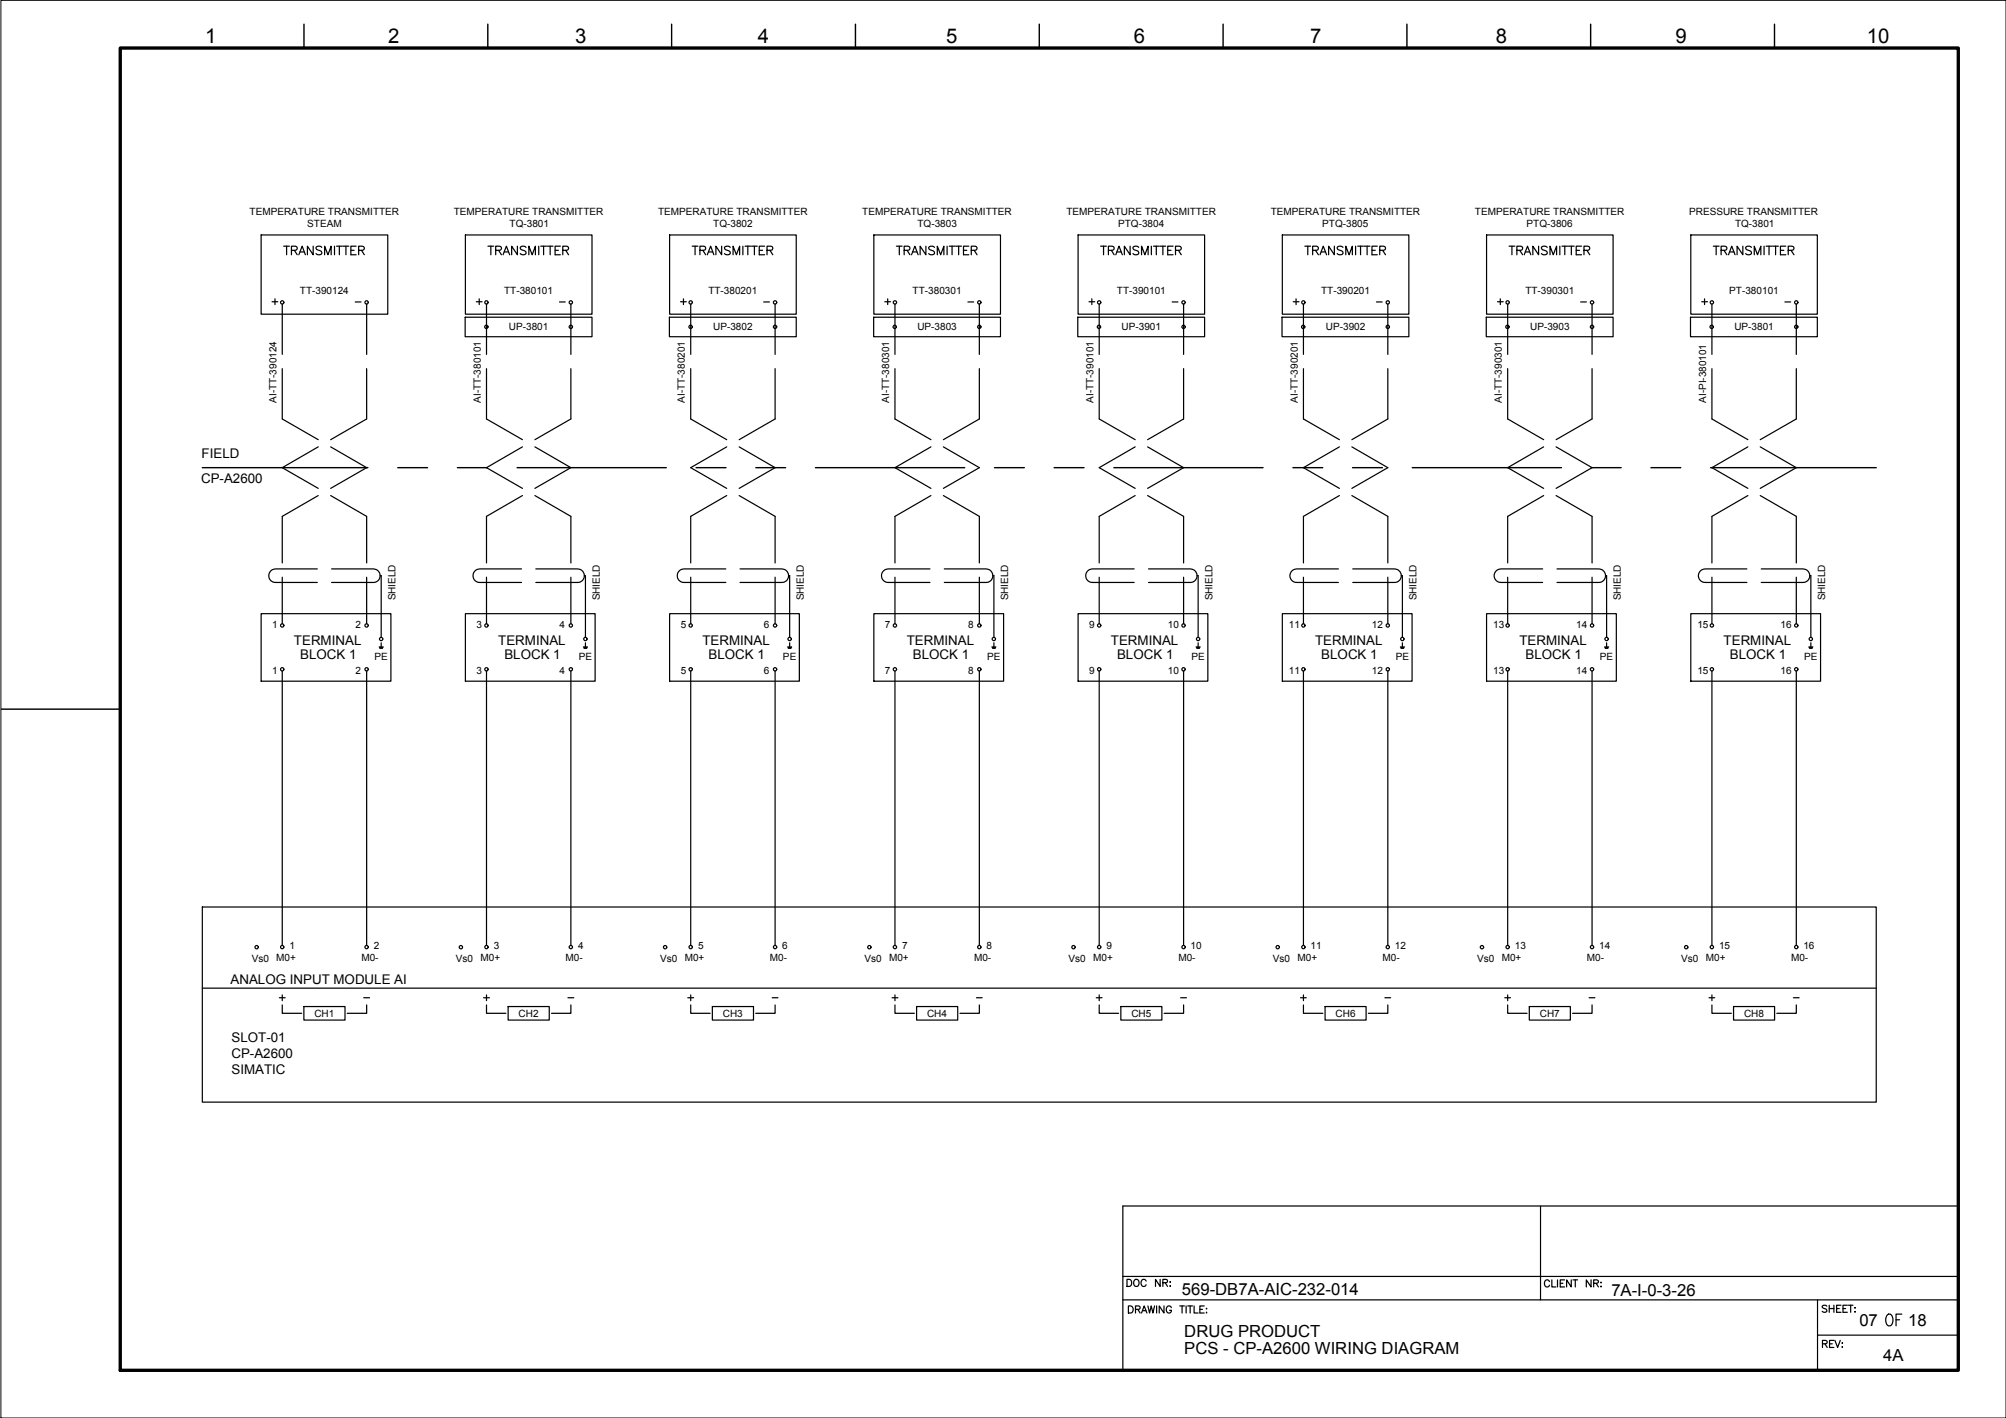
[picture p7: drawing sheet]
<svg xmlns="http://www.w3.org/2000/svg" width="420mm" height="297mm" viewBox="0 0 420 297" stroke-linecap="round" stroke-linejoin="round" font-family="sans-serif">
<!-- layer: G-TTLB-TTLB -->
<path d="M25.2 10.1h385v276.9h-385z" fill="none" stroke="#000" stroke-width=".7"/>
<!-- layer: G-TTLB-INDX -->
<path d="M63.7 5.1v5M102.2 5.1v5M140.7 5.1v5M179.2 5.1v5M217.7 5.1v5M256.2 5.1v5M294.7 5.1v5M333.2 5.1v5M371.7 5.1v5M.2 148.6h25" fill="none" stroke="#000" stroke-width=".3"/>
<!-- layer: LGSP IA4$0$LG_PLOT -->
<path d="M322.7 252.6v19.7M235.2 267.4h175M235.2 272.3h175M380.7 279.7h29.5M380.7 272.3v14.7M235.2 287h175" fill="none" stroke="#000" stroke-width=".25"/>
<!-- layer: LG_PLOT -->
<g fill="none" stroke="#000" stroke-width=".25">
<path d="M410.2 252.6h-175v34.4M236.1 268h.4a.8 .8 0 0 1 .5 .7 .8 .8 0 0 1-.5 .8h-.4zM236.3 273.6h.5a.78 .78 0 0 1 .6 .7 .78 .78 0 0 1-.6 .7h-.5zM237.7 268.1a.7 .7 0 0 1 .9 .6 .7 .7 0 0 1-.9 .7l-.3-.5 .1-.5zM237.8 274.3l.9-.1v-.5l-.9-.1v1.4M238.3 274.3l.5 .7M239.1 275l.5-1.4 .6 1.4M239.3 274.6h.7M240.1 268.4a.54 .54 0 0 0-.7-.4 .54 .54 0 0 0-.4 .6 .61 .61 0 0 0 .2 .8 .61 .61 0 0 0 .8-.1l.1-.2M240.4 273.6l.4 1.4 .3-1.4 .4 1.4 .3-1.4M242.3 273.6v1.4M243 268v1.5l-1-1.5v1.5"/>
<path d="M243.6 268.7l.8-.1 .1-.5-.9-.1v1.5M243.8 273.6v1.4l-1-1.4v1.4M244.1 268.7l.4 .8M245 268.6h.2zM245 269.4h.2zM245.3 273.9a.54 .54 0 0 0-.6-.3 .54 .54 0 0 0-.4 .5 .61 .61 0 0 0 .2 .8 .61 .61 0 0 0 .8-.1v-.3h-.3M247.1 273.6h1M247.6 273.6v1.4M248.4 273.6v1.4M248.8 273.6h1M249.3 273.6v1.4M250.1 273.6v1.4h.9"/>
<path d="M251.3 274.3h.6M252.2 273.6h-.9v1.4h.9M252.6 274.1h.2zM252.7 274.9v.1zM324.5 268.5a.54 .54 0 0 0-.6-.4 .54 .54 0 0 0-.4 .6 .6 .6 0 0 0 .2 .8 .6 .6 0 0 0 .8-.1v-.2M325 268.1v1.5h.9M326.2 268.1v1.5M326.8 268.8h.5M327.7 268.1h-.9v1.5h.9M329.1 268.1v1.5l-1-1.5v1.5M329.5 268.1h.9M329.9 268.1v1.5"/>
<path d="M333.2 268.1v1.5l-.9-1.5v1.5M333.8 268.8l.8-.1 .2-.2-.1-.2-.9-.2v1.5M334.3 268.8l.5 .8M335.3 268.6v.1zM335.3 269.4v.2zM382.6 273.6l-.3-.2-.6 .2v.3l.9 .4v.4a.63 .63 0 0 1-.9 0M383.1 273.4v1.5M383.1 274.1h1M384.1 273.4v1.5M384.7 274.1h.5M385.6 273.4h-.9v1.5h.9M386 274.1h.6"/>
<path d="M386.9 273.4h-.9v1.5h.9M387.1 273.4h1M387.6 273.4v1.5M388.5 274h.1zM388.5 274.8h.1zM381.7 281.5l.9-.1 .1-.3-.3-.3h-.7v1.5M382.2 281.5l.5 .8M383.2 281.5h.6M384.1 280.8h-.9v1.5h.9M384.3 280.8l.6 1.5 .5-1.5M385.8 281.4h.1zM385.9 282.1v.2z"/>
</g>
<!-- layer: I_DATA -->
<g fill="none" stroke="#000" stroke-width=".25">
<path d="M54.7 49.2h26.5v16.6h-26.5zM59.4 51.6h1.2M60 51.6v1.8M61 52.4h1.1l.2-.3-.1-.4-.4-.1h-.8v1.8M61.7 52.4l.6 1M62.6 53.4l.7-1.8 .7 1.8M62.8 52.8h.9M65.6 51.6v1.8l-1.2-1.8v1.8M67.4 51.8a.69 .69 0 0 0-1.2 .2l.2 .3 .8 .3 .2 .5a.8 .8 0 0 1-1.2 0M68 53.4v-1.8l.7 1.8 .7-1.8v1.8M70.1 51.6v1.8M70.5 51.6h1.2"/>
<path d="M71.1 51.6v1.8M71.9 51.6h1.1M72.5 51.6v1.8M73.5 52.4h.7M74.6 51.6h-1.1v1.8h1.1M75.1 52.4h1l.2-.3-.1-.4-.3-.1h-.8v1.8M75.7 52.4l.6 1M97.5 49.2h26.5v16.6h-26.5zM102.2 51.6h1.2M102.8 51.6v1.8M103.8 52.4h1.1l.1-.3-.1-.4-.3-.1h-.8v1.8M104.4 52.4l.6 1"/>
<path d="M105.4 53.4l.7-1.8 .6 1.8M105.6 52.8h.9M108.4 51.6v1.8l-1.2-1.8v1.8M110.2 51.8a.69 .69 0 0 0-1.2 .2l.1 .3 .9 .3 .2 .5a.8 .8 0 0 1-1.2 0M110.8 53.4v-1.8l.7 1.8 .6-1.8v1.8M112.8 51.6v1.8M113.3 51.6h1.1M113.9 51.6v1.8M114.6 51.6h1.2M115.2 51.6v1.8M116.3 52.4h.6M117.4 51.6h-1.1v1.8h1.1"/>
<path d="M117.9 52.4h1l.2-.3-.1-.4-.3-.1h-.8v1.8M118.5 52.4l.6 1M140.3 49.2h26.5v16.6h-26.5zM145 51.6h1.2M145.6 51.6v1.8M146.6 52.4h1l.2-.3-.1-.4-.3-.1h-.8v1.8M147.2 52.4l.6 1M148.1 53.4l.7-1.8 .7 1.8M148.4 52.8h.9M151.2 51.6v1.8l-1.3-1.8v1.8M153 51.8a.69 .69 0 0 0-1.3 .2l.2 .3 .9 .3 .2 .5a.8 .8 0 0 1-1.3 0M153.5 53.4v-1.8l.7 1.8 .7-1.8v1.8"/>
<path d="M155.6 51.6v1.8M156 51.6h1.2M156.6 51.6v1.8M157.4 51.6h1.2M158 51.6v1.8M159 52.4h.7M160.1 51.6h-1.1v1.8h1.1M160.7 52.4h1l.2-.3-.1-.4-.4-.1h-.7v1.8M161.3 52.4l.6 1M183 49.2h26.6v16.6h-26.6zM187.7 51.6h1.3M188.4 51.6v1.8"/>
<path d="M189.4 52.4h1l.2-.3-.1-.4-.3-.1h-.8v1.8M190 52.4l.6 1M190.9 53.4l.7-1.8 .7 1.8M191.2 52.8h.8M193.9 51.6v1.8l-1.2-1.8v1.8M195.7 51.8a.68 .68 0 0 0-1.2 .2l.2 .3 .9 .3 .1 .5a.8 .8 0 0 1-1.2 0M196.3 53.4v-1.8l.7 1.8 .7-1.8v1.8M198.4 51.6v1.8M198.8 51.6h1.2M199.4 51.6v1.8M200.2 51.6h1.2M200.8 51.6v1.8"/>
<path d="M201.8 52.4h.7M202.9 51.6h-1.1v1.8h1.1M203.4 52.4h1.1l.1-.3v-.4l-.4-.1h-.8v1.8M204 52.4l.6 1M225.8 49.2h26.5v16.6h-26.5zM230.5 51.6h1.2M231.1 51.6v1.8M232.2 52.4h1l.2-.3-.1-.4-.4-.1h-.7v1.8M232.8 52.4l.6 1M233.7 53.4l.7-1.8 .7 1.8M234 52.8h.8M236.7 51.6v1.8l-1.2-1.8v1.8"/>
<path d="M238.5 51.8a.68 .68 0 0 0-1.2 .2l.2 .3 .8 .3 .2 .5a.8 .8 0 0 1-1.2 0M239.1 53.4v-1.8l.7 1.8 .7-1.8v1.8M241.2 51.6v1.8M241.6 51.6h1.2M242.2 51.6v1.8M243 51.6h1.2M243.6 51.6v1.8M244.6 52.4h.7M245.7 51.6h-1.1v1.8h1.1M246.2 52.4h1l.2-.3-.1-.4-.3-.1h-.8v1.8M246.8 52.4l.6 1M268.6 49.2h26.5v16.6h-26.5z"/>
<path d="M273.3 51.6h1.2M273.9 51.6v1.8M274.9 52.4h1.1l.1-.3v-.4l-.4-.1h-.8v1.8M275.5 52.4l.6 1M276.5 53.4l.7-1.8 .7 1.8M276.7 52.8h.9M279.5 51.6v1.8l-1.2-1.8v1.8M281.3 51.8a.68 .68 0 0 0-1.2 .2l.1 .3 .9 .3 .2 .5a.8 .8 0 0 1-1.2 0M281.9 53.4v-1.8l.7 1.8 .7-1.8v1.8M283.9 51.6v1.8M284.4 51.6h1.2M285 51.6v1.8"/>
<path d="M285.7 51.6h1.2M286.3 51.6v1.8M287.4 52.4h.7M288.5 51.6h-1.1v1.8h1.1M289 52.4h1l.2-.3-.1-.4-.3-.1h-.8v1.8M289.6 52.4l.6 1M311.4 49.2h26.5v16.6h-26.5zM316.1 51.6h1.2M316.7 51.6v1.8M317.7 52.4h1l.2-.3-.1-.4-.3-.1h-.8v1.8M318.3 52.4l.6 1M319.3 53.4l.6-1.8 .7 1.8"/>
<path d="M319.5 52.8h.9M322.3 51.6v1.8l-1.2-1.8v1.8M324.1 51.8a.68 .68 0 0 0-1.2 .2l.1 .3 .9 .3 .2 .5a.81 .81 0 0 1-1.2 0M324.7 53.4v-1.8l.6 1.8 .7-1.8v1.8M326.7 51.6v1.8M327.2 51.6h1.1M327.7 51.6v1.8M328.5 51.6h1.2M329.1 51.6v1.8M330.1 52.4h.7M331.3 51.6h-1.2v1.8h1.2M331.8 52.4h1l.2-.3-.1-.4-.4-.1h-.7v1.8"/>
<path d="M332.4 52.4l.6 1M354.1 49.2h26.5v16.6h-26.5zM358.9 51.6h1.2M359.5 51.6v1.8M360.5 52.4h1l.2-.3-.1-.4-.3-.1h-.8v1.8M361.1 52.4l.6 1M362 53.4l.7-1.8 .7 1.8M362.3 52.8h.9M365 51.6v1.8l-1.2-1.8v1.8M366.8 51.8a.68 .68 0 0 0-1.2 .2l.2 .3 .9 .3 .1 .5a.81 .81 0 0 1-1.2 0M367.4 53.4v-1.8l.7 1.8 .7-1.8v1.8M369.5 51.6v1.8"/>
<path d="M369.9 51.6h1.2M370.5 51.6v1.8M371.3 51.6h1.2M371.9 51.6v1.8M372.9 52.4h.7M374 51.6h-1.1v1.8h1.1M374.5 52.4h1.1l.2-.3-.1-.4-.4-.1h-.8v1.8M375.1 52.4l.7 1M57 63.2h1.2M57.6 62.6v1.2M97.4 66.4h26.6v4.1h-26.6zM140.2 66.4h26.6v4.1h-26.6z"/>
<path d="M183 66.4h26.6v4.1h-26.6zM225.7 66.4h26.6v4.1h-26.6zM268.5 66.4h26.6v4.1h-26.6zM311.3 66.4h26.6v4.1h-26.6zM313.6 63.2h1.3M314.2 62.6v1.2M354.1 66.4h26.5v4.1h-26.5zM54.7 128.6h27.2v14.1h-27.2zM79.4 135.5h.9M79.5 135.7h.7M79.6 135.8h.5M79.8 134.6v.9"/>
<path d="M97.5 128.6h27.2v14.1h-27.2zM122.2 135.5h.8M122.3 135.7h.7M122.3 135.8h.6M122.6 134.6v.9M140.3 128.6h27.1v14.1h-27.1zM165 135.5h.8M165.1 135.7h.7M165.1 135.8h.6M165.4 134.6v.9M183 128.6h27.2v14.1h-27.2zM207.8 135.5h.8"/>
<path d="M207.8 135.7h.7M207.9 135.8h.5M208.2 134.6v.9M225.8 128.6h27.2v14.1h-27.2zM250.5 135.5h.9M250.6 135.7h.7M250.7 135.8h.5M251 134.6v.9M268.6 128.6h27.2v14.1h-27.2zM293.3 135.5h.9M293.4 135.7h.7M293.5 135.8h.5"/>
<path d="M293.7 134.6v.9M311.4 128.6h27.1v14.1h-27.1zM336.1 135.5h.8M336.1 135.7h.7M336.2 135.8h.6M336.5 134.6v.9M354.1 128.6h27.2v14.1h-27.2zM378.9 135.5h.8M378.9 135.7h.7M379 135.8h.6M379.3 134.6v.9M42.4 190h350.6v40.9h-350.6z"/>
<path d="M59.1 210.5v1.8h4.1M63.6 210.8h8.7v2.9h-8.7zM76.8 210.5v1.8h-4.1M101.3 209h1.2M101.9 210.5v1.8h4.1M101.9 208.4v1.2M106.4 210.8h8.6v2.9h-8.6zM119.6 210.5v1.8h-4.1M144.1 209h1.2M144.7 210.5v1.8h4M144.7 208.4v1.2M149.2 210.8h8.6v2.9h-8.6z"/>
<path d="M162.3 210.5v1.8h-4M187.5 210.5v1.8h4M192 210.8h8.6v2.9h-8.6zM205.1 210.5v1.8h-4M230.2 210.5v1.8h4.1M234.8 210.8h8.6v2.9h-8.6zM247.9 210.5v1.8h-4.1M272.4 209h1.2M273 210.5v1.8h4.1M273 208.4v1.2M277.5 210.8h8.6v2.9h-8.6zM290.7 210.5v1.8h-4.1"/>
<path d="M315.2 209h1.2M315.8 210.5v1.8h4M315.8 208.4v1.2M320.3 210.8h8.6v2.9h-8.6zM333.5 210.5v1.8h-4.1M358.6 210.5v1.8h4M363.1 210.8h8.6v2.9h-8.6zM376.2 210.5v1.8h-4"/>
<circle cx="59.1" cy="63.3" r=".35"/>
<circle cx="101.9" cy="68.5" r=".35"/>
<circle cx="119.6" cy="68.5" r=".35"/>
<circle cx="144.6" cy="68.5" r=".35"/>
<circle cx="162.3" cy="68.5" r=".35"/>
<circle cx="187.4" cy="68.5" r=".35"/>
<circle cx="205.1" cy="68.5" r=".35"/>
<circle cx="230.2" cy="68.5" r=".35"/>
<circle cx="247.9" cy="68.5" r=".35"/>
<circle cx="273" cy="68.5" r=".35"/>
<circle cx="290.7" cy="68.5" r=".35"/>
<circle cx="315.7" cy="68.5" r=".35"/>
<circle cx="315.8" cy="63.3" r=".35"/>
<circle cx="333.4" cy="68.5" r=".35"/>
<circle cx="358.5" cy="68.5" r=".35"/>
<circle cx="376.2" cy="68.5" r=".35"/>
<circle cx="59.1" cy="131" r=".35"/>
<circle cx="76.8" cy="131" r=".35"/>
<circle cx="79.8" cy="133.9" r=".35"/>
<circle cx="101.9" cy="131" r=".35"/>
<circle cx="119.6" cy="131" r=".35"/>
<circle cx="122.6" cy="133.9" r=".35"/>
<circle cx="144.7" cy="131" r=".35"/>
<circle cx="162.3" cy="131" r=".35"/>
<circle cx="165.4" cy="133.9" r=".35"/>
<circle cx="187.4" cy="131" r=".35"/>
<circle cx="205.1" cy="131" r=".35"/>
<circle cx="208.2" cy="133.9" r=".35"/>
<circle cx="230.2" cy="131" r=".35"/>
<circle cx="247.9" cy="131" r=".35"/>
<circle cx="250.9" cy="133.9" r=".35"/>
<circle cx="273" cy="131" r=".35"/>
<circle cx="290.7" cy="131" r=".35"/>
<circle cx="293.7" cy="133.9" r=".35"/>
<circle cx="315.8" cy="131" r=".35"/>
<circle cx="333.4" cy="131" r=".35"/>
<circle cx="336.5" cy="133.9" r=".35"/>
<circle cx="358.6" cy="131" r=".35"/>
<circle cx="376.2" cy="131" r=".35"/>
<circle cx="379.3" cy="133.9" r=".35"/>
<circle cx="59.1" cy="140.2" r=".35"/>
<circle cx="76.8" cy="140.2" r=".35"/>
<circle cx="101.9" cy="140.2" r=".35"/>
<circle cx="119.6" cy="140.2" r=".35"/>
<circle cx="144.7" cy="140.2" r=".35"/>
<circle cx="162.3" cy="140.2" r=".35"/>
<circle cx="187.4" cy="140.2" r=".35"/>
<circle cx="205.1" cy="140.2" r=".35"/>
<circle cx="230.2" cy="140.2" r=".35"/>
<circle cx="247.9" cy="140.2" r=".35"/>
<circle cx="273" cy="140.2" r=".35"/>
<circle cx="290.7" cy="140.2" r=".35"/>
<circle cx="315.8" cy="140.2" r=".35"/>
<circle cx="333.4" cy="140.2" r=".35"/>
<circle cx="358.6" cy="140.2" r=".35"/>
<circle cx="376.2" cy="140.2" r=".35"/>
<circle cx="53.8" cy="198.4" r=".35"/>
<circle cx="59.1" cy="198.4" r=".35"/>
<circle cx="76.8" cy="198.4" r=".35"/>
<circle cx="96.5" cy="198.4" r=".35"/>
<circle cx="101.9" cy="198.4" r=".35"/>
<circle cx="119.6" cy="198.4" r=".35"/>
<circle cx="139.3" cy="198.4" r=".35"/>
<circle cx="144.7" cy="198.4" r=".35"/>
<circle cx="162.3" cy="198.4" r=".35"/>
<circle cx="182.1" cy="198.4" r=".35"/>
<circle cx="187.4" cy="198.4" r=".35"/>
<circle cx="205.1" cy="198.4" r=".35"/>
<circle cx="224.8" cy="198.4" r=".35"/>
<circle cx="230.2" cy="198.4" r=".35"/>
<circle cx="247.9" cy="198.4" r=".35"/>
<circle cx="267.6" cy="198.4" r=".35"/>
<circle cx="273" cy="198.4" r=".35"/>
<circle cx="290.7" cy="198.4" r=".35"/>
<circle cx="310.4" cy="198.4" r=".35"/>
<circle cx="315.8" cy="198.4" r=".35"/>
<circle cx="333.4" cy="198.4" r=".35"/>
<circle cx="353.2" cy="198.4" r=".35"/>
<circle cx="358.6" cy="198.4" r=".35"/>
<circle cx="376.2" cy="198.4" r=".35"/>
</g>
<!-- layer: EI-CTRL -->
<path d="M42.4 207h350.6" fill="none" stroke="#000" stroke-width=".25"/>
<!-- layer: I_LIMIT_LINE -->
<g fill="none" stroke="#000" stroke-width=".3">
<path d="M42.4 98h34.6M83.3 98h6.3M95.8 98h6.2M108.3 98h31.3M145.8 98h6.3M158.3 98h6.2M170.8 98h31.3M208.3 98h6.2M220.8 98h6.3M233.3 98h31.2M270.8 98h6.3M283.3 98h6.2"/>
<path d="M295.8 98h31.2M333.3 98h6.3M345.8 98h6.2M358.3 98h34.7"/>
</g>
<!-- layer: I_El_CTRL -->
<g fill="none" stroke="#000" stroke-width=".25">
<path d="M59.1 140.6v57.4M76.8 140.6v57.4M101.9 140.6v57.4M119.6 140.6v57.4M144.7 140.6v57.4M162.3 140.6v57.4M187.5 140.6v57.4M205.1 140.6v57.4M230.2 140.6v57.4M247.9 140.6v57.4M273 140.6v57.4M290.7 140.6v57.4"/>
<path d="M315.8 140.6v57.4M333.5 140.6v57.4M358.6 140.6v57.4M376.2 140.6v57.4"/>
</g>
<!-- layer: I_TABS -->
<g fill="none" stroke="#000" stroke-width=".25">
<path d="M59.1 63.7v10.5M59.1 77.2v10.6l7.6 4.3M76.8 63.7v10.5M76.8 77.2v10.6l-7.5 4.3M101.9 63.7v10.5M101.9 77.2v10.6l7.5 4.3M119.6 63.7v10.5M119.6 77.2v10.6l-7.6 4.3M144.7 63.7v10.5M144.7 77.2v10.6l7.5 4.3M162.3 63.7v10.5M162.3 77.2v10.6l-7.5 4.3"/>
<path d="M187.5 63.7v10.5M187.5 77.2v10.6l7.5 4.3M205.1 63.7v10.5M205.1 77.2v10.6l-7.5 4.3M230.2 63.7v10.5M230.2 77.2v10.6l7.6 4.3M247.9 63.7v10.5M247.9 77.2v10.6l-7.5 4.3M273 63.7v10.5M273 77.2v10.6l7.5 4.3M290.7 63.7v10.5M290.7 77.2v10.6l-7.6 4.3"/>
<path d="M315.8 63.7v10.5M315.8 77.2v10.6l7.5 4.3M333.5 63.7v10.5M333.5 77.2v10.6l-7.6 4.3M358.6 63.7v10.5M358.6 77.2v10.6l7.5 4.3M376.2 63.7v10.5M376.2 77.2v10.6l-7.5 4.3M66.7 93.6l-7.6 4.4 7.6 4.3M69.3 93.6l7.5 4.4-7.5 4.3M109.4 93.6l-7.5 4.4 7.5 4.3M112 93.6l7.6 4.4-7.6 4.3"/>
<path d="M152.2 93.6l-7.5 4.4 7.5 4.3M154.8 93.6l7.5 4.4-7.5 4.3M195 93.6l-7.5 4.4 7.5 4.3M197.6 93.6l7.5 4.4-7.5 4.3M237.8 93.6l-7.6 4.4 7.6 4.3M240.4 93.6l7.5 4.4-7.5 4.3M280.5 93.6l-7.5 4.4 7.5 4.3M283.1 93.6l7.6 4.4-7.6 4.3M323.3 93.6l-7.5 4.4 7.5 4.3M325.9 93.6l7.6 4.4-7.6 4.3M366.1 93.6l-7.5 4.4 7.5 4.3M368.7 93.6l7.5 4.4-7.5 4.3"/>
<path d="M66.5 119.2h-8.8a1.42 1.42 0 0 0-1.4 1.4 1.42 1.42 0 0 0 1.4 1.4h8.8M66.7 103.8l-7.6 4.4v9.7M69.3 103.8l7.5 4.4v9.7M69.4 119.2h8.8a1.42 1.42 0 0 1 1.4 1.4 1.42 1.42 0 0 1-1.4 1.4h-8.8M109.2 119.2h-8.7a1.42 1.42 0 0 0-1.4 1.4 1.42 1.42 0 0 0 1.4 1.4h8.7M109.4 103.8l-7.5 4.4v9.7M112 103.8l7.6 4.4v9.7M112.2 119.2h8.8a1.42 1.42 0 0 1 1.4 1.4 1.42 1.42 0 0 1-1.4 1.4h-8.8M152 119.2h-8.7a1.42 1.42 0 0 0-1.4 1.4 1.42 1.42 0 0 0 1.4 1.4h8.7M152.2 103.8l-7.5 4.4v9.7M154.8 103.8l7.5 4.4v9.7M155 119.2h8.8a1.42 1.42 0 0 1 1.4 1.4 1.42 1.42 0 0 1-1.4 1.4h-8.8"/>
<path d="M194.8 119.2h-8.8a1.42 1.42 0 0 0-1.4 1.4 1.42 1.42 0 0 0 1.4 1.4h8.8M195 103.8l-7.5 4.4v9.7M197.6 103.8l7.5 4.4v9.7M197.8 119.2h8.7a1.42 1.42 0 0 1 1.4 1.4 1.42 1.42 0 0 1-1.4 1.4h-8.7M237.6 119.2h-8.8a1.42 1.42 0 0 0-1.4 1.4 1.42 1.42 0 0 0 1.4 1.4h8.8M237.8 103.8l-7.6 4.4v9.7M240.4 103.8l7.5 4.4v9.7M240.6 119.2h8.7a1.42 1.42 0 0 1 1.4 1.4 1.42 1.42 0 0 1-1.4 1.4h-8.7M280.3 119.2h-8.7a1.42 1.42 0 0 0-1.4 1.4 1.42 1.42 0 0 0 1.4 1.4h8.7M280.5 103.8l-7.5 4.4v9.7M283.1 103.8l7.6 4.4v9.7M283.3 119.2h8.8a1.42 1.42 0 0 1 1.4 1.4 1.42 1.42 0 0 1-1.4 1.4h-8.8"/>
<path d="M323.1 119.2h-8.7a1.42 1.42 0 0 0-1.5 1.4 1.42 1.42 0 0 0 1.5 1.4h8.7M323.3 103.8l-7.5 4.4v9.7M325.9 103.8l7.6 4.4v9.7M326.1 119.2h8.8a1.42 1.42 0 0 1 1.4 1.4 1.42 1.42 0 0 1-1.4 1.4h-8.8M365.9 119.2h-8.8a1.42 1.42 0 0 0-1.4 1.4 1.42 1.42 0 0 0 1.4 1.4h8.8M366.1 103.8l-7.5 4.4v9.7M368.7 103.8l7.5 4.4v9.7M368.9 119.2h8.7a1.42 1.42 0 0 1 1.5 1.4 1.42 1.42 0 0 1-1.5 1.4h-8.7M59.1 120.9v9.8M76.8 120.9v9.8M79.6 120.6h.2v12.9M101.9 120.9v9.8"/>
<path d="M119.6 120.9v9.8M122.4 120.6h.2v12.9M144.7 120.9v9.8M162.3 120.9v9.8M165.2 120.6h.2v12.9M187.5 120.9v9.8M205.1 120.9v9.8M207.9 120.6h.3v12.9M230.2 120.9v9.8M247.9 120.9v9.8M250.7 120.6h.3v12.9M273 120.9v9.8"/>
<path d="M290.7 120.9v9.8M293.5 120.6h.2v12.9M315.8 120.9v9.8M333.5 120.9v9.8M336.3 120.6h.2v12.9M358.6 120.9v9.8M376.2 120.9v9.8M379.1 120.6h.2v12.9"/>
</g>
<!-- layer: VP -->
<path d="M.2 .1h420v296.9h-420z" fill="none" stroke="#000" stroke-width=".21"/>
<text font-size="5.7" x="394.1" y="279">OF</text>
<g font-size="4.4">
<text x="57.5" y="211">+</text>
<text x="185.9" y="211">+</text>
<text x="228.6" y="211">+</text>
<text x="357" y="211">+</text>
</g>
<g font-size="4.3">
<text x="43" y="9">1</text>
<text x="81.3" y="9">2</text>
<text x="120.5" y="9">3</text>
<text x="158.7" y="9">4</text>
<text x="198.2" y="9">5</text>
<text x="237.5" y="9">6</text>
<text x="274.4" y="9">7</text>
<text x="313.3" y="9">8</text>
<text x="350.9" y="9">9</text>
<text x="391" y="9">10</text>
</g>
<g font-size="4">
<text x="98.8" y="64.9">+</text>
<text x="141.8" y="64.9">+</text>
<text x="184.5" y="64.9">+</text>
<text x="227.2" y="64.9">+</text>
<text x="269.9" y="64.9">+</text>
<text x="355.6" y="64.9">+</text>
</g>
<g font-size="3.5">
<text x="247.5" y="271.3">569-DB7A-AIC-232-014</text>
<text x="337.5" y="271.4">7A-I-0-3-26</text>
<text x="248.1" y="280.1">DRUG PRODUCT</text>
<text x="389.4" y="277.7">07</text>
<text x="399.6" y="277.7">18</text>
<text x="248.1" y="283.7">PCS - CP-A2600 WIRING DIAGRAM</text>
<text x="394.4" y="285">4A</text>
</g>
<g font-size="2.8">
<text x="42.2" y="96">FIELD</text>
<text x="42.1" y="101.1">CP-A2600</text>
<text x="61.6" y="135.1">TERMINAL</text>
<text x="104.4" y="135.1">TERMINAL</text>
<text x="147.1" y="135.1">TERMINAL</text>
<text x="189.9" y="135.1">TERMINAL</text>
<text x="232.7" y="135.1">TERMINAL</text>
<text x="275.5" y="135.1">TERMINAL</text>
<text x="318.2" y="135.1">TERMINAL</text>
<text x="361" y="135.1">TERMINAL</text>
<text x="62.9" y="138.1">BLOCK 1</text>
<text x="105.6" y="138.1">BLOCK 1</text>
<text x="148.4" y="138.1">BLOCK 1</text>
<text x="191.2" y="138.1">BLOCK 1</text>
<text x="234" y="138.1">BLOCK 1</text>
<text x="276.8" y="138.1">BLOCK 1</text>
<text x="319.5" y="138.1">BLOCK 1</text>
<text x="362.3" y="138.1">BLOCK 1</text>
<text x="48.3" y="206.2">ANALOG INPUT MODULE AI</text>
<text x="48.5" y="221.6">CP-A2600</text>
<text x="48.5" y="218.3">SLOT-01</text>
<text x="48.5" y="225">SIMATIC</text>
</g>
<g font-size="2.6">
<text x="73.4" y="64.6">-</text>
<text x="116.4" y="64.6">-</text>
<text x="159.1" y="64.6">-</text>
<text x="201.8" y="64.6">-</text>
<text x="244.5" y="64.6">-</text>
<text x="287.5" y="64.6">-</text>
<text x="330.2" y="64.6">-</text>
<text x="372.9" y="64.6">-</text>
<text x="75.1" y="210.3">-</text>
<text x="118.2" y="210.3">-</text>
<text x="160.9" y="210.3">-</text>
<text x="203.6" y="210.3">-</text>
<text x="246.2" y="210.3">-</text>
<text x="289.3" y="210.3">-</text>
<text x="332" y="210.3">-</text>
<text x="374.6" y="210.3">-</text>
</g>
<g font-size="2.1">
<text x="52.3" y="45">TEMPERATURE TRANSMITTER</text>
<text x="64.4" y="47.5">STEAM</text>
<text x="95.1" y="44.9">TEMPERATURE TRANSMITTER</text>
<text x="106.7" y="47.5">TQ-3801</text>
<text x="137.8" y="44.9">TEMPERATURE TRANSMITTER</text>
<text x="149.4" y="47.5">TQ-3802</text>
<text x="180.6" y="44.9">TEMPERATURE TRANSMITTER</text>
<text x="192.2" y="47.5">TQ-3803</text>
<text x="223.4" y="44.9">TEMPERATURE TRANSMITTER</text>
<text x="234.2" y="47.5">PTQ-3804</text>
<text x="266.1" y="44.9">TEMPERATURE TRANSMITTER</text>
<text x="276.9" y="47.5">PTQ-3805</text>
<text x="308.9" y="44.9">TEMPERATURE TRANSMITTER</text>
<text x="319.7" y="47.5">PTQ-3806</text>
<text x="353.8" y="44.9">PRESSURE TRANSMITTER</text>
<text x="363.4" y="47.5">TQ-3801</text>
<text x="62.8" y="61.7">TT-390124</text>
<text x="105.6" y="61.7">TT-380101</text>
<text x="148.4" y="61.7">TT-380201</text>
<text x="191.2" y="61.7">TT-380301</text>
<text x="233.9" y="61.7">TT-390101</text>
<text x="276.7" y="61.7">TT-390201</text>
<text x="319.5" y="61.7">TT-390301</text>
<text x="362.2" y="61.7">PT-380101</text>
<text x="106.6" y="69.1">UP-3801</text>
<text x="149.4" y="69.1">UP-3802</text>
<text x="192.2" y="69.1">UP-3803</text>
<text x="234.9" y="69.1">UP-3901</text>
<text x="277.7" y="69.1">UP-3902</text>
<text x="320.5" y="69.1">UP-3903</text>
<text x="363.3" y="69.1">UP-3801</text>
<text x="57.9" y="84.4" transform="rotate(-90 57.9 84.4)">AI-TT-390124</text>
<text x="100.7" y="84.4" transform="rotate(-90 100.7 84.4)">AI-TT-380101</text>
<text x="143.5" y="84.4" transform="rotate(-90 143.5 84.4)">AI-TT-380201</text>
<text x="186.2" y="84.4" transform="rotate(-90 186.2 84.4)">AI-TT-380301</text>
<text x="229" y="84.4" transform="rotate(-90 229 84.4)">AI-TT-390101</text>
<text x="271.8" y="84.4" transform="rotate(-90 271.8 84.4)">AI-TT-390201</text>
<text x="314.6" y="84.4" transform="rotate(-90 314.6 84.4)">AI-TT-390301</text>
<text x="357.4" y="84.4" transform="rotate(-90 357.4 84.4)">AI-PI-380101</text>
<text x="82.8" y="125.8" transform="rotate(-90 82.8 125.8)">SHIELD</text>
<text x="125.6" y="125.8" transform="rotate(-90 125.6 125.8)">SHIELD</text>
<text x="168.4" y="125.8" transform="rotate(-90 168.4 125.8)">SHIELD</text>
<text x="211.2" y="125.8" transform="rotate(-90 211.2 125.8)">SHIELD</text>
<text x="253.9" y="125.8" transform="rotate(-90 253.9 125.8)">SHIELD</text>
<text x="296.7" y="125.8" transform="rotate(-90 296.7 125.8)">SHIELD</text>
<text x="339.5" y="125.8" transform="rotate(-90 339.5 125.8)">SHIELD</text>
<text x="382.3" y="125.8" transform="rotate(-90 382.3 125.8)">SHIELD</text>
<text x="57" y="131.6">1</text>
<text x="74.4" y="131.6">2</text>
<text x="99.8" y="131.6">3</text>
<text x="117.2" y="131.6">4</text>
<text x="142.6" y="131.6">5</text>
<text x="160" y="131.6">6</text>
<text x="185.4" y="131.6">7</text>
<text x="202.8" y="131.6">8</text>
<text x="228.1" y="131.6">9</text>
<text x="244.6" y="131.6">10</text>
<text x="270" y="131.6">11</text>
<text x="287.4" y="131.6">12</text>
<text x="312.7" y="131.6">13</text>
<text x="330.1" y="131.6">14</text>
<text x="355.5" y="131.6">15</text>
<text x="372.9" y="131.6">16</text>
<text x="57" y="141.2">1</text>
<text x="74.4" y="141.1">2</text>
<text x="78.4" y="138.2">PE</text>
<text x="99.8" y="141.2">3</text>
<text x="117.2" y="141.1">4</text>
<text x="121.2" y="138.2">PE</text>
<text x="142.6" y="141.2">5</text>
<text x="160" y="141.1">6</text>
<text x="164" y="138.2">PE</text>
<text x="185.4" y="141.2">7</text>
<text x="202.8" y="141.1">8</text>
<text x="206.8" y="138.2">PE</text>
<text x="228.1" y="141.2">9</text>
<text x="244.6" y="141.1">10</text>
<text x="249.6" y="138.2">PE</text>
<text x="270" y="141.2">11</text>
<text x="287.4" y="141.1">12</text>
<text x="292.3" y="138.2">PE</text>
<text x="312.7" y="141.2">13</text>
<text x="330.1" y="141.1">14</text>
<text x="335.1" y="138.2">PE</text>
<text x="355.5" y="141.2">15</text>
<text x="372.9" y="141.1">16</text>
<text x="377.9" y="138.2">PE</text>
<text x="52.7" y="201.4">Vs0</text>
<text x="57.9" y="201.4">M0+</text>
<text x="60.6" y="198.8">1</text>
<text x="75.7" y="201.4">M0-</text>
<text x="78.3" y="198.8">2</text>
<text x="95.5" y="201.4">Vs0</text>
<text x="100.6" y="201.4">M0+</text>
<text x="103.4" y="198.8">3</text>
<text x="118.5" y="201.4">M0-</text>
<text x="121.1" y="198.8">4</text>
<text x="138.3" y="201.4">Vs0</text>
<text x="143.4" y="201.4">M0+</text>
<text x="146.2" y="198.8">5</text>
<text x="161.2" y="201.4">M0-</text>
<text x="163.8" y="198.8">6</text>
<text x="181.1" y="201.4">Vs0</text>
<text x="186.2" y="201.4">M0+</text>
<text x="189" y="198.8">7</text>
<text x="204" y="201.4">M0-</text>
<text x="206.6" y="198.8">8</text>
<text x="223.8" y="201.4">Vs0</text>
<text x="229" y="201.4">M0+</text>
<text x="231.8" y="198.8">9</text>
<text x="246.8" y="201.4">M0-</text>
<text x="249.4" y="198.8">10</text>
<text x="266.6" y="201.4">Vs0</text>
<text x="271.8" y="201.4">M0+</text>
<text x="274.5" y="198.8">11</text>
<text x="289.6" y="201.4">M0-</text>
<text x="292.2" y="198.8">12</text>
<text x="309.4" y="201.4">Vs0</text>
<text x="314.5" y="201.4">M0+</text>
<text x="317.3" y="198.8">13</text>
<text x="332.4" y="201.4">M0-</text>
<text x="334.9" y="198.8">14</text>
<text x="352.1" y="201.4">Vs0</text>
<text x="357.3" y="201.4">M0+</text>
<text x="360.1" y="198.8">15</text>
<text x="375.1" y="201.4">M0-</text>
<text x="377.7" y="198.8">16</text>
<text x="65.8" y="213">CH1</text>
<text x="108.6" y="213">CH2</text>
<text x="151.4" y="213">CH3</text>
<text x="194.2" y="213">CH4</text>
<text x="237" y="213">CH5</text>
<text x="279.7" y="213">CH6</text>
<text x="322.5" y="213">CH7</text>
<text x="365.3" y="213">CH8</text>
</g>
</svg>
